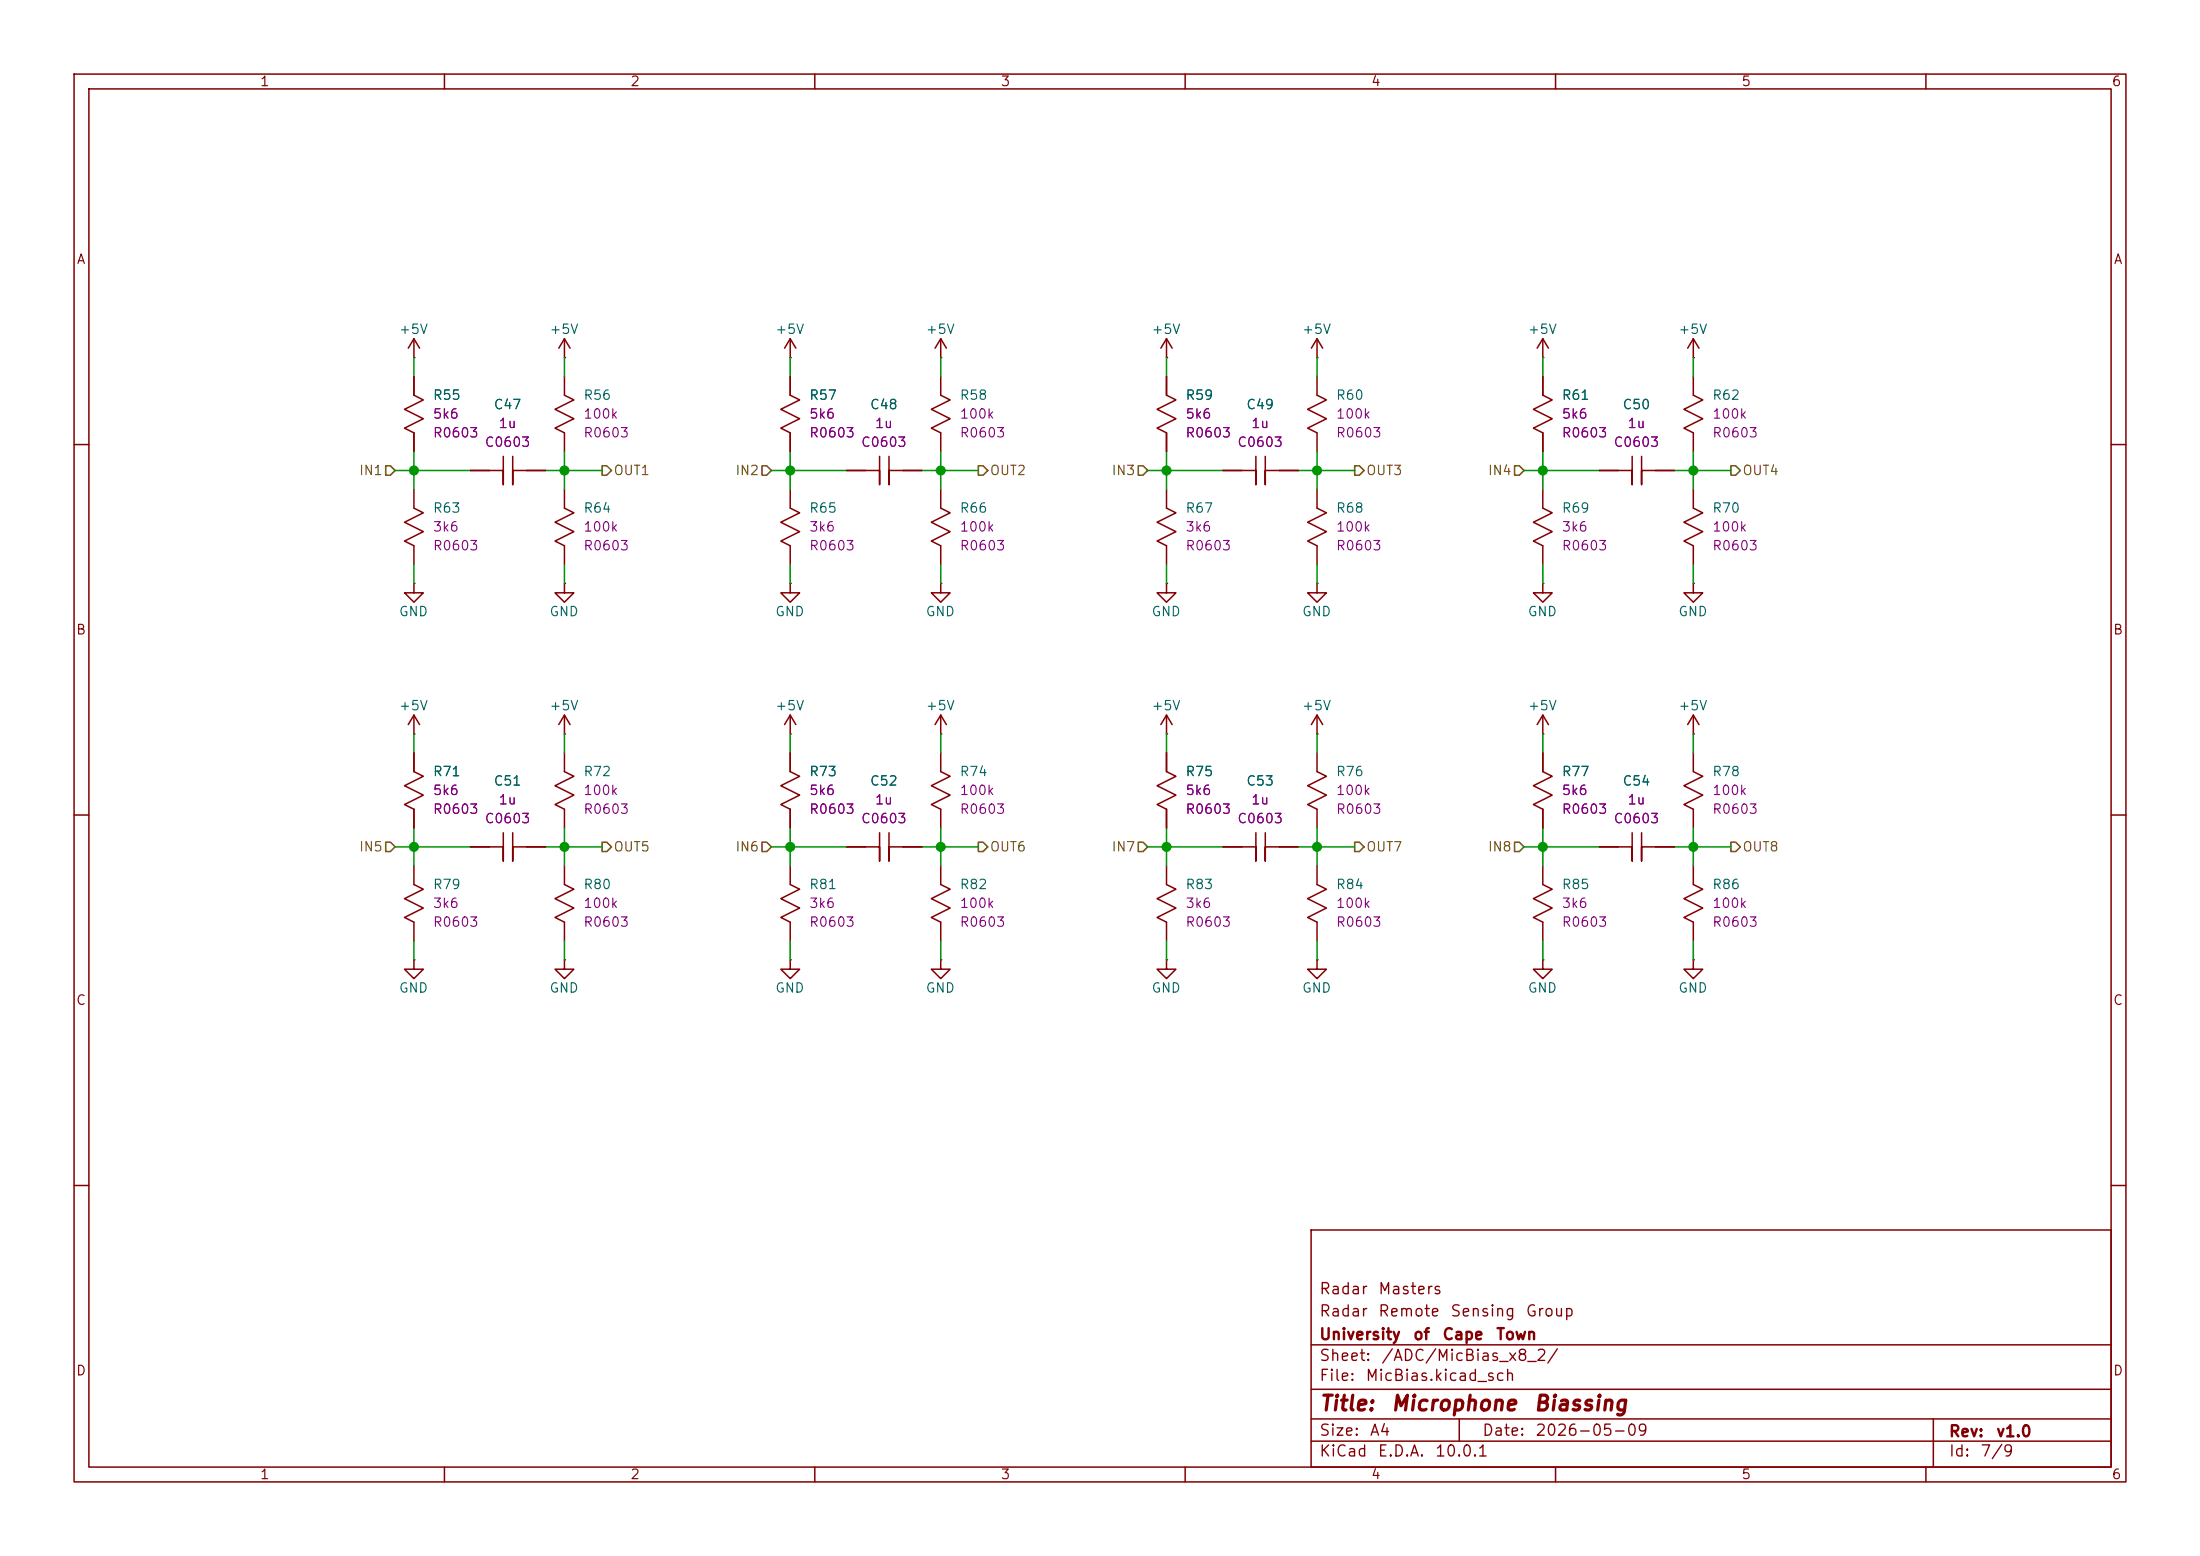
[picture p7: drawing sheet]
<svg xmlns="http://www.w3.org/2000/svg" width="297mm" height="210mm" viewBox="0 0 297 210" stroke-linecap="round" stroke-linejoin="round" font-family="sans-serif">
<g fill="none" stroke="#840000" stroke-width=".2">
<path d="M10 10h277v190h-277zM12 12h273v186h-273zM60 10v2M110 10v2M160 10v2M210 10v2M260 10v2M55.9 50.8v2.5l1.2 .7-2.5 1.2 2.5 1.3-2.5 1.3 1.3 .6v2.6M55.9 48.3h.1M55.9 45.7v2.6M55.9 45.7l-.8 1.3M55.9 45.7l.7 1.3"/>
<path d="M76.2 48.3h.1M76.2 50.8v2.5l1.3 .7-2.6 1.2 2.6 1.3-2.6 1.3 1.3 .6v2.6M76.2 45.7v2.6M76.2 45.7l-.8 1.3M76.2 45.7l.8 1.3M106.7 50.8v2.5l1.2 .7-2.5 1.2 2.5 1.3-2.5 1.3 1.3 .6v2.6M106.7 48.3h.1M106.7 45.7v2.6M106.7 45.7l-.8 1.3M106.7 45.7l.7 1.3M127 48.3h.1M127 50.8v2.5l1.3 .7-2.6 1.2 2.6 1.3-2.6 1.3 1.3 .6v2.6"/>
<path d="M127 45.7v2.6M127 45.7l-.8 1.3M127 45.7l.8 1.3M157.5 50.8v2.5l1.2 .7-2.5 1.2 2.5 1.3-2.5 1.3 1.3 .6v2.6M157.5 48.3h.1M157.5 45.7v2.6M157.5 45.7l-.8 1.3M157.5 45.7l.7 1.3M177.8 50.8v2.5l1.3 .7-2.6 1.2 2.6 1.3-2.6 1.3 1.3 .6v2.6M177.8 48.3h.1M177.8 45.7v2.6M177.8 45.7l-.8 1.3"/>
<path d="M177.8 45.7l.8 1.3M208.3 48.3h.1M208.3 50.8v2.5l1.2 .7-2.5 1.2 2.5 1.3-2.5 1.3 1.3 .6v2.6M208.3 45.7v2.6M208.3 45.7l-.8 1.3M208.3 45.7l.7 1.3M228.6 50.8v2.5l1.3 .7-2.6 1.2 2.6 1.3-2.6 1.3 1.3 .6v2.6M228.6 48.3h.1M228.6 45.7v2.6M228.6 45.7l-.8 1.3M228.6 45.7l.8 1.3M10 60h2"/>
<path d="M55.9 78.7v1.3h1.2l-1.2 1.3-1.3-1.3h1.3M55.9 78.7h.1M55.9 66v2.6l1.2 .6-2.5 1.3 2.5 1.3-2.5 1.2 1.3 .7v2.5M67.9 61.6v3.8v-1.9h-4.4M69.2 61.6v3.8v-1.9h4.5M76.2 78.7v1.3h1.3l-1.3 1.3-1.3-1.3h1.3M76.2 78.7h.1M76.2 66v2.6l1.3 .6-2.6 1.3 2.6 1.3-2.6 1.2 1.3 .7v2.5M106.7 78.7v1.3h1.2l-1.2 1.3-1.3-1.3h1.3M106.7 78.7h.1M106.7 66v2.6l1.2 .6-2.5 1.3 2.5 1.3-2.5 1.2 1.3 .7v2.5M118.7 61.6v3.8v-1.9h-4.4"/>
<path d="M120 61.6v3.8v-1.9h4.5M127 66v2.6l1.3 .6-2.6 1.3 2.6 1.3-2.6 1.2 1.3 .7v2.5M127 78.7v1.3h1.3l-1.3 1.3-1.3-1.3h1.3M127 78.7h.1M157.5 78.7v1.3h1.2l-1.2 1.3-1.3-1.3h1.3M157.5 78.7h.1M157.5 66v2.6l1.2 .6-2.5 1.3 2.5 1.3-2.5 1.2 1.3 .7v2.5M169.5 61.6v3.8v-1.9h-4.4M170.8 61.6v3.8v-1.9h4.5M177.8 66v2.6l1.3 .6-2.6 1.3 2.6 1.3-2.6 1.2 1.3 .7v2.5M177.8 78.7v1.3h1.3l-1.3 1.3-1.3-1.3h1.3M177.8 78.7h.1"/>
<path d="M208.3 66v2.6l1.2 .6-2.5 1.3 2.5 1.3-2.5 1.2 1.3 .7v2.5M208.3 78.7v1.3h1.2l-1.2 1.3-1.3-1.3h1.3M208.3 78.7h.1M220.3 61.6v3.8v-1.9h-4.4M221.6 61.6v3.8v-1.9h4.5M228.6 66v2.6l1.3 .6-2.6 1.3 2.6 1.3-2.6 1.2 1.3 .7v2.5M228.6 78.7v1.3h1.3l-1.3 1.3-1.3-1.3h1.3M228.6 78.7h.1M285 60h2M55.9 99.1h.1M55.9 96.5v2.6M55.9 96.5l-.8 1.3"/>
<path d="M55.9 96.5l.7 1.3M76.2 99.1h.1M76.2 96.5v2.6M76.2 96.5l-.8 1.3M76.2 96.5l.8 1.3M106.7 99.1h.1M106.7 96.5v2.6M106.7 96.5l-.8 1.3M106.7 96.5l.7 1.3M127 99.1h.1M127 96.5v2.6M127 96.5l-.8 1.3"/>
<path d="M127 96.5l.8 1.3M157.5 99.1h.1M157.5 96.5v2.6M157.5 96.5l-.8 1.3M157.5 96.5l.7 1.3M177.8 99.1h.1M177.8 96.5v2.6M177.8 96.5l-.8 1.3M177.8 96.5l.8 1.3M208.3 99.1h.1M208.3 96.5v2.6M208.3 96.5l-.8 1.3"/>
<path d="M208.3 96.5l.7 1.3M228.6 99.1h.1M228.6 96.5v2.6M228.6 96.5l-.8 1.3M228.6 96.5l.8 1.3M10 110h2M55.9 101.6v2.5l1.2 .7-2.5 1.2 2.5 1.3-2.5 1.3 1.3 .6v2.6M55.9 116.8v2.6l1.2 .6-2.5 1.3 2.5 1.3-2.5 1.2 1.3 .7v2.5M67.9 112.4v3.8v-1.9h-4.4M69.2 112.4v3.8v-1.9h4.5M76.2 116.8v2.6l1.3 .6-2.6 1.3 2.6 1.3-2.6 1.2 1.3 .7v2.5M76.2 101.6v2.5l1.3 .7-2.6 1.2 2.6 1.3-2.6 1.3 1.3 .6v2.6"/>
<path d="M106.7 116.8v2.6l1.2 .6-2.5 1.3 2.5 1.3-2.5 1.2 1.3 .7v2.5M106.7 101.6v2.5l1.2 .7-2.5 1.2 2.5 1.3-2.5 1.3 1.3 .6v2.6M118.7 112.4v3.8v-1.9h-4.4M120 112.4v3.8v-1.9h4.5M127 101.6v2.5l1.3 .7-2.6 1.2 2.6 1.3-2.6 1.3 1.3 .6v2.6M127 116.8v2.6l1.3 .6-2.6 1.3 2.6 1.3-2.6 1.2 1.3 .7v2.5M157.5 116.8v2.6l1.2 .6-2.5 1.3 2.5 1.3-2.5 1.2 1.3 .7v2.5M157.5 101.6v2.5l1.2 .7-2.5 1.2 2.5 1.3-2.5 1.3 1.3 .6v2.6M169.5 112.4v3.8v-1.9h-4.4M170.8 112.4v3.8v-1.9h4.5M177.8 116.8v2.6l1.3 .6-2.6 1.3 2.6 1.3-2.6 1.2 1.3 .7v2.5M177.8 101.6v2.5l1.3 .7-2.6 1.2 2.6 1.3-2.6 1.3 1.3 .6v2.6"/>
<path d="M208.3 101.6v2.5l1.2 .7-2.5 1.2 2.5 1.3-2.5 1.3 1.3 .6v2.6M208.3 116.8v2.6l1.2 .6-2.5 1.3 2.5 1.3-2.5 1.2 1.3 .7v2.5M220.3 112.4v3.8v-1.9h-4.4M221.6 112.4v3.8v-1.9h4.5M228.6 116.8v2.6l1.3 .6-2.6 1.3 2.6 1.3-2.6 1.2 1.3 .7v2.5M228.6 101.6v2.5l1.3 .7-2.6 1.2 2.6 1.3-2.6 1.3 1.3 .6v2.6M285 110h2M55.9 129.5v1.3h1.2l-1.2 1.3-1.3-1.3h1.3M55.9 129.5h.1M76.2 129.5v1.3h1.3l-1.3 1.3-1.3-1.3h1.3M76.2 129.5h.1M106.7 129.5v1.3h1.2l-1.2 1.3-1.3-1.3h1.3"/>
<path d="M106.7 129.5h.1M127 129.5v1.3h1.3l-1.3 1.3-1.3-1.3h1.3M127 129.5h.1M157.5 129.5v1.3h1.2l-1.2 1.3-1.3-1.3h1.3M157.5 129.5h.1M177.8 129.5v1.3h1.3l-1.3 1.3-1.3-1.3h1.3M177.8 129.5h.1M208.3 129.5v1.3h1.2l-1.2 1.3-1.3-1.3h1.3M208.3 129.5h.1M228.6 129.5v1.3h1.3l-1.3 1.3-1.3-1.3h1.3M228.6 129.5h.1M10 160h2"/>
<path d="M177 166h108v32h-108zM285 160h2M60 198v2M110 198v2M160 198v2M177 194.5h108M177 191.5h108M177 187.5h108M177 181.5h108M197 191.5v3M210 198v2M260 198v2"/>
<path d="M261 191.5v6.5"/>
</g>
<g fill="none" stroke="#725600" stroke-width=".2">
<path d="M52.1 62.9h.6l.6 .6-.6 .6h-.6zM81.3 62.9h.6l.6 .6-.6 .6h-.6zM102.9 62.9h.6l.6 .6-.6 .6h-.6zM132.1 62.9h.6l.6 .6-.6 .6h-.6zM153.7 62.9h.6l.6 .6-.6 .6h-.6zM182.9 62.9h.6l.6 .6-.6 .6h-.6zM204.5 62.9h.6l.6 .6-.6 .6h-.6zM233.7 62.9h.6l.6 .6-.6 .6h-.6zM52.1 113.7h.6l.6 .6-.6 .6h-.6zM81.3 113.7h.6l.6 .6-.6 .6h-.6zM102.9 113.7h.6l.6 .6-.6 .6h-.6zM132.1 113.7h.6l.6 .6-.6 .6h-.6z"/>
<path d="M153.7 113.7h.6l.6 .6-.6 .6h-.6zM182.9 113.7h.6l.6 .6-.6 .6h-.6zM204.5 113.7h.6l.6 .6-.6 .6h-.6zM233.7 113.7h.6l.6 .6-.6 .6h-.6z"/>
</g>
<g fill="none" stroke="#009600" stroke-width=".2">
<path d="M55.9 48.3v2.5M76.2 48.3v2.5M106.7 48.3v2.5M127 48.3v2.5M157.5 48.3v2.5M177.8 48.3v2.5M208.3 48.3v2.5M228.6 48.3v2.5M53.3 63.5h10.2M55.9 61v5M55.9 76.2v2.5M73.7 63.5h7.6"/>
<path d="M76.2 61v5M76.2 76.2v2.5M104.1 63.5h10.2M106.7 61v5M106.7 76.2v2.5M124.5 63.5h7.6M127 61v5M127 76.2v2.5M154.9 63.5h10.2M157.5 61v5M157.5 76.2v2.5M175.3 63.5h7.6"/>
<path d="M177.8 61v5M177.8 76.2v2.5M205.7 63.5h10.2M208.3 61v5M208.3 76.2v2.5M226.1 63.5h7.6M228.6 61v5M228.6 76.2v2.5M55.9 99.1v2.5M76.2 99.1v2.5M106.7 99.1v2.5M127 99.1v2.5"/>
<path d="M157.5 99.1v2.5M177.8 99.1v2.5M208.3 99.1v2.5M228.6 99.1v2.5M53.3 114.3h10.2M55.9 111.8v5M73.7 114.3h7.6M76.2 111.8v5M104.1 114.3h10.2M106.7 111.8v5M124.5 114.3h7.6M127 111.8v5"/>
<path d="M154.9 114.3h10.2M157.5 111.8v5M175.3 114.3h7.6M177.8 111.8v5M205.7 114.3h10.2M208.3 111.8v5M226.1 114.3h7.6M228.6 111.8v5M55.9 127v2.5M76.2 127v2.5M106.7 127v2.5M127 127v2.5"/>
<path d="M157.5 127v2.5M177.8 127v2.5M208.3 127v2.5M228.6 127v2.5"/>
</g>
<g fill="#009600" stroke="#009600" stroke-width=".14">
<circle cx="55.9" cy="63.5" r=".61"/>
<circle cx="76.2" cy="114.3" r=".61"/>
<circle cx="76.2" cy="63.5" r=".61"/>
<circle cx="55.9" cy="114.3" r=".61"/>
<circle cx="228.6" cy="114.3" r=".61"/>
<circle cx="208.3" cy="114.3" r=".61"/>
<circle cx="157.5" cy="114.3" r=".61"/>
<circle cx="106.7" cy="114.3" r=".61"/>
<circle cx="127" cy="114.3" r=".61"/>
<circle cx="177.8" cy="114.3" r=".61"/>
<circle cx="228.6" cy="63.5" r=".61"/>
<circle cx="208.3" cy="63.5" r=".61"/>
<circle cx="177.8" cy="63.5" r=".61"/>
<circle cx="127" cy="63.5" r=".61"/>
<circle cx="106.7" cy="63.5" r=".61"/>
<circle cx="157.5" cy="63.5" r=".61"/>
</g>
<g font-size="2" fill="#840000">
<text x="178" y="190.9">Title:</text>
<text x="187.7" y="190.9">Microphone</text>
<text x="206.9" y="190.9">Biassing</text>
</g>
<g font-size="1.5" fill="#840000">
<text x="178" y="178.1">Radar</text>
<text x="178" y="175.1">Radar</text>
<text x="186" y="178.1">Remote</text>
<text x="186" y="175.1">Masters</text>
<text x="195.7" y="178.1">Sensing</text>
<text x="205.9" y="178.1">Group</text>
<text x="178" y="184.1">Sheet:</text>
<text x="178" y="181.2">University</text>
<text x="186.4" y="184.1">/ADC/MicBias_x8_2/</text>
<text x="190.7" y="181.2">of</text>
<text x="194.6" y="181.2">Cape</text>
<text x="201.9" y="181.2">Town</text>
<text x="178" y="186.8">File:</text>
<text x="184.2" y="186.8">MicBias.kicad_sch</text>
<text x="178" y="197">KiCad</text>
<text x="178" y="194.2">Size:</text>
<text x="184.8" y="194.2">A4</text>
<text x="185.9" y="197">E.D.A.</text>
<text x="193.6" y="197">10.0.1</text>
<text x="200" y="194.2">Date:</text>
<text x="207.2" y="194.2">2026-05-09</text>
<text x="263" y="194.3">Rev:</text>
<text x="263" y="197">Id:</text>
<text x="267.2" y="197">7/9</text>
<text x="269.4" y="194.3">v1.0</text>
</g>
<g font-size="1.3" fill="#840000">
<text x="35" y="12">1</text>
<text x="85" y="12">2</text>
<text x="135" y="12">3</text>
<text x="185" y="12">4</text>
<text x="235" y="12">5</text>
<text x="285" y="12">6</text>
<text x="10.3" y="36">A</text>
<text x="285.3" y="36">A</text>
<text x="10.2" y="86">B</text>
<text x="285.2" y="86">B</text>
<text x="10.2" y="136">C</text>
<text x="285.2" y="136">C</text>
<text x="10.2" y="186">D</text>
<text x="285.2" y="186">D</text>
<text x="35" y="200">1</text>
<text x="85" y="200">2</text>
<text x="135" y="200">3</text>
<text x="185" y="200">4</text>
<text x="235" y="200">5</text>
<text x="285" y="200">6</text>
</g>
<g font-size="1.3" fill="#006464">
<text x="53.8" y="45.4">+5V</text>
<text x="74.1" y="45.4">+5V</text>
<text x="104.6" y="45.4">+5V</text>
<text x="124.9" y="45.4">+5V</text>
<text x="155.4" y="45.4">+5V</text>
<text x="175.7" y="45.4">+5V</text>
<text x="206.2" y="45.4">+5V</text>
<text x="226.5" y="45.4">+5V</text>
<text x="58.4" y="54.3">R55</text>
<text x="66.6" y="55.5">C47</text>
<text x="78.7" y="54.3">R56</text>
<text x="109.2" y="54.3">R57</text>
<text x="117.4" y="55.5">C48</text>
<text x="129.5" y="54.3">R58</text>
<text x="160" y="54.3">R59</text>
<text x="168.2" y="55.5">C49</text>
<text x="180.3" y="54.3">R60</text>
<text x="210.8" y="54.3">R61</text>
<text x="219" y="55.5">C50</text>
<text x="231.1" y="54.3">R62</text>
<text x="58.4" y="69.5">R63</text>
<text x="78.7" y="69.5">R64</text>
<text x="109.2" y="69.5">R65</text>
<text x="129.5" y="69.5">R66</text>
<text x="160" y="69.5">R67</text>
<text x="180.3" y="69.5">R68</text>
<text x="210.8" y="69.5">R69</text>
<text x="231.1" y="69.5">R70</text>
<text x="53.8" y="83.5">GND</text>
<text x="74.1" y="83.5">GND</text>
<text x="104.6" y="83.5">GND</text>
<text x="124.9" y="83.5">GND</text>
<text x="155.4" y="83.5">GND</text>
<text x="175.7" y="83.5">GND</text>
<text x="206.2" y="83.5">GND</text>
<text x="226.5" y="83.5">GND</text>
<text x="53.8" y="96.2">+5V</text>
<text x="74.1" y="96.2">+5V</text>
<text x="104.6" y="96.2">+5V</text>
<text x="124.9" y="96.2">+5V</text>
<text x="155.4" y="96.2">+5V</text>
<text x="175.7" y="96.2">+5V</text>
<text x="206.2" y="96.2">+5V</text>
<text x="226.5" y="96.2">+5V</text>
<text x="58.4" y="105.1">R71</text>
<text x="66.6" y="106.3">C51</text>
<text x="78.7" y="105.1">R72</text>
<text x="109.2" y="105.1">R73</text>
<text x="117.4" y="106.3">C52</text>
<text x="129.5" y="105.1">R74</text>
<text x="160" y="105.1">R75</text>
<text x="168.2" y="106.3">C53</text>
<text x="180.3" y="105.1">R76</text>
<text x="210.8" y="105.1">R77</text>
<text x="219" y="106.3">C54</text>
<text x="231.1" y="105.1">R78</text>
<text x="58.4" y="120.3">R79</text>
<text x="78.7" y="120.3">R80</text>
<text x="109.2" y="120.3">R81</text>
<text x="129.5" y="120.3">R82</text>
<text x="160" y="120.3">R83</text>
<text x="180.3" y="120.3">R84</text>
<text x="210.8" y="120.3">R85</text>
<text x="231.1" y="120.3">R86</text>
<text x="53.8" y="134.3">GND</text>
<text x="74.1" y="134.3">GND</text>
<text x="104.6" y="134.3">GND</text>
<text x="124.9" y="134.3">GND</text>
<text x="155.4" y="134.3">GND</text>
<text x="175.7" y="134.3">GND</text>
<text x="206.2" y="134.3">GND</text>
<text x="226.5" y="134.3">GND</text>
</g>
<g font-size="1.3" fill="#840084">
<text x="58.4" y="56.8">5k6</text>
<text x="58.4" y="59.4">R0603</text>
<text x="67.2" y="58.1">1u</text>
<text x="78.7" y="56.8">100k</text>
<text x="78.7" y="59.4">R0603</text>
<text x="109.2" y="56.8">5k6</text>
<text x="109.2" y="59.4">R0603</text>
<text x="118" y="58.1">1u</text>
<text x="129.5" y="56.8">100k</text>
<text x="129.5" y="59.4">R0603</text>
<text x="160" y="56.8">5k6</text>
<text x="160" y="59.4">R0603</text>
<text x="168.8" y="58.1">1u</text>
<text x="180.3" y="56.8">100k</text>
<text x="180.3" y="59.4">R0603</text>
<text x="210.8" y="56.8">5k6</text>
<text x="210.8" y="59.4">R0603</text>
<text x="219.6" y="58.1">1u</text>
<text x="231.1" y="56.8">100k</text>
<text x="231.1" y="59.4">R0603</text>
<text x="65.3" y="60.6">C0603</text>
<text x="116.1" y="60.6">C0603</text>
<text x="166.9" y="60.6">C0603</text>
<text x="217.7" y="60.6">C0603</text>
<text x="58.4" y="72.1">3k6</text>
<text x="58.4" y="74.6">R0603</text>
<text x="78.7" y="72.1">100k</text>
<text x="78.7" y="74.6">R0603</text>
<text x="109.2" y="72.1">3k6</text>
<text x="109.2" y="74.6">R0603</text>
<text x="129.5" y="72.1">100k</text>
<text x="129.5" y="74.6">R0603</text>
<text x="160" y="72.1">3k6</text>
<text x="160" y="74.6">R0603</text>
<text x="180.3" y="72.1">100k</text>
<text x="180.3" y="74.6">R0603</text>
<text x="210.8" y="72.1">3k6</text>
<text x="210.8" y="74.6">R0603</text>
<text x="231.1" y="72.1">100k</text>
<text x="231.1" y="74.6">R0603</text>
<text x="58.4" y="107.6">5k6</text>
<text x="78.7" y="107.6">100k</text>
<text x="109.2" y="107.6">5k6</text>
<text x="129.5" y="107.6">100k</text>
<text x="160" y="107.6">5k6</text>
<text x="180.3" y="107.6">100k</text>
<text x="210.8" y="107.6">5k6</text>
<text x="231.1" y="107.6">100k</text>
<text x="58.4" y="110.2">R0603</text>
<text x="65.3" y="111.4">C0603</text>
<text x="67.2" y="108.9">1u</text>
<text x="78.7" y="110.2">R0603</text>
<text x="109.2" y="110.2">R0603</text>
<text x="116.1" y="111.4">C0603</text>
<text x="118" y="108.9">1u</text>
<text x="129.5" y="110.2">R0603</text>
<text x="160" y="110.2">R0603</text>
<text x="166.9" y="111.4">C0603</text>
<text x="168.8" y="108.9">1u</text>
<text x="180.3" y="110.2">R0603</text>
<text x="210.8" y="110.2">R0603</text>
<text x="217.7" y="111.4">C0603</text>
<text x="219.6" y="108.9">1u</text>
<text x="231.1" y="110.2">R0603</text>
<text x="58.4" y="122.9">3k6</text>
<text x="58.4" y="125.4">R0603</text>
<text x="78.7" y="122.9">100k</text>
<text x="78.7" y="125.4">R0603</text>
<text x="109.2" y="122.9">3k6</text>
<text x="109.2" y="125.4">R0603</text>
<text x="129.5" y="122.9">100k</text>
<text x="129.5" y="125.4">R0603</text>
<text x="160" y="122.9">3k6</text>
<text x="160" y="125.4">R0603</text>
<text x="180.3" y="122.9">100k</text>
<text x="180.3" y="125.4">R0603</text>
<text x="210.8" y="122.9">3k6</text>
<text x="210.8" y="125.4">R0603</text>
<text x="231.1" y="122.9">100k</text>
<text x="231.1" y="125.4">R0603</text>
</g>
<g font-size="1.3" fill="#725600">
<text x="48.4" y="64.4">IN1</text>
<text x="82.7" y="64.4">OUT1</text>
<text x="99.2" y="64.4">IN2</text>
<text x="133.5" y="64.4">OUT2</text>
<text x="150" y="64.4">IN3</text>
<text x="184.3" y="64.4">OUT3</text>
<text x="200.8" y="64.4">IN4</text>
<text x="235.1" y="64.4">OUT4</text>
<text x="48.4" y="115.2">IN5</text>
<text x="82.7" y="115.2">OUT5</text>
<text x="99.2" y="115.2">IN6</text>
<text x="133.5" y="115.2">OUT6</text>
<text x="150" y="115.2">IN7</text>
<text x="184.3" y="115.2">OUT7</text>
<text x="200.8" y="115.2">IN8</text>
<text x="235.1" y="115.2">OUT8</text>
</g>
</svg>
